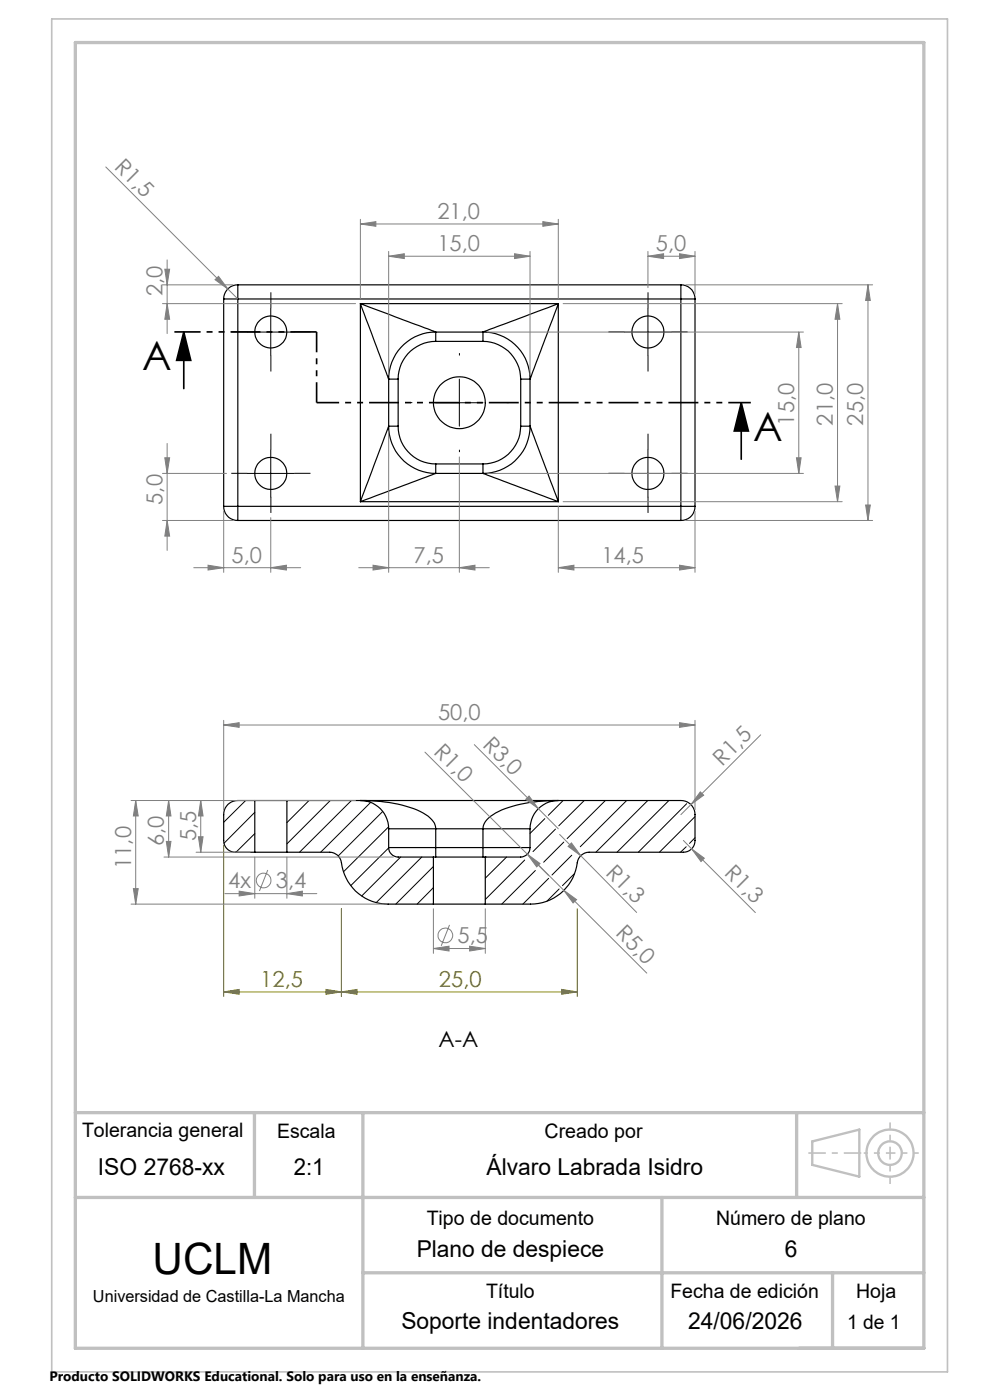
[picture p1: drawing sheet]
<svg xmlns="http://www.w3.org/2000/svg" width="210mm" height="297mm" viewBox="0 0 210 297" stroke-linecap="round" stroke-linejoin="round" font-family="sans-serif">
<g fill="none" stroke="#000" stroke-width=".25">
<path d="M47.4 63.4h3M47.4 63.4v44M50.4 60.4a2.99 2.99 0 0 0-3 3M50.4 60.4v3M50.4 63.4v44M50.4 63.4h94M50.4 60.4h94M76.4 64.4l6 16M76.4 64.4l16 6M76.4 64.4h42M76.4 64.4v42M92.4 70.4a10 10 0 0 0-10 10"/>
<path d="M92.4 72.4a8 8 0 0 0-7.9 8M92.4 70.4v2M92.4 70.4h10M92.4 72.4h10M102.4 70.4a10 10 0 0 1 10 10M102.4 72.4a8 8 0 0 1 8.1 8M102.4 70.4v2M118.4 64.4l-16 6M118.4 64.4l-6 16M118.4 64.4v42M144.4 63.4h3M144.4 60.4a2.99 2.99 0 0 1 3 3"/>
<path d="M144.4 60.4v3M144.4 63.4v44M147.4 63.4v44M82.4 90.4a10 10 0 0 0 10 10M82.4 90.4l-6 16M82.4 80.4h2.1M82.4 90.4h2.1M82.4 80.4v10M84.5 90.4a8 8 0 0 0 7.9 8M84.5 80.4v10M92.4 98.4v2M92.4 98.4h10"/>
<path d="M102.4 98.4v2M110.5 80.4h1.9M110.5 90.4h1.9M110.5 90.4a8 8 0 0 1-8.1 8M110.5 80.4v10M112.4 90.4a10 10 0 0 1-10 10M112.4 90.4l6 16M112.4 80.4v10M47.4 107.4h3M47.4 107.4a2.99 2.99 0 0 0 3 3M50.4 107.4v3M50.4 107.4h94"/>
<path d="M50.4 110.4h94M76.4 106.4h42M92.4 100.4l-16 6M92.4 100.4h10M102.4 100.4l16 6M144.4 107.4h3M144.4 107.4v3M147.4 107.4a2.92 2.92 0 0 1-3 3M54 169.8h6.9M54 169.8h-3.6a2.95 2.95 0 0 0-3 3v5.5a2.45 2.45 0 0 0 2.6 2.5h4M54 169.8v11M60.9 169.8h83.5a2.9 2.9 0 0 1 3 3v5.5a2.45 2.45 0 0 1-2.4 2.5h-20a2.77 2.77 0 0 0-2.7 3.1 9.9 9.9 0 0 1-9.8 7.9h-9.6"/>
<path d="M60.9 169.8v11M82.4 175.8a6 6 0 0 0-6-6 29.5 29.5 0 0 1 13.3 2.7 4.4 4.4 0 0 1 2.7 3.3M82.4 179.8a2.05 2.05 0 0 0 2.1 2h7.4M82.4 179.8h10M82.4 175.8h10M82.4 175.8v4M92.4 179.8v2M92.4 175.8v4M92.4 179.8h10M92.4 175.8h10M102.4 175.8a4.1 4.1 0 0 1 2.7-3.3 28.5 28.5 0 0 1 13.3-2.7 6 6 0 0 0-6 6M102.4 179.8h10"/>
<path d="M102.4 179.8v2M102.4 175.8h10M102.4 175.8v4M112.4 179.8a1.99 1.99 0 0 1-1.9 2h-7.6M112.4 175.8v4M54 180.8h6.9M60.9 180.8h9.1a2.48 2.48 0 0 1 2.4 2.2 9.9 9.9 0 0 0 9.9 8.8h9.6M91.9 191.8h11M91.9 181.8h11M91.9 181.8v10M102.9 181.8v10"/>
<circle cx="57.4" cy="70.4" r="3.4"/>
<circle cx="137.4" cy="70.4" r="3.4"/>
<circle cx="97.4" cy="85.4" r="5.5"/>
<circle cx="57.4" cy="100.4" r="3.4"/>
<circle cx="137.4" cy="100.4" r="3.4"/>
</g>
<g fill="none" stroke="#000" stroke-width=".21">
<path d="M52.5 70.4h9.9M57.4 65.4v10M132.4 70.4h10.1M137.4 65.4v10M57.4 95.4v10M92.4 85.4h10M97.4 80.4v10M137.4 95.4v10M52.5 100.4h9.9M132.4 100.4h10.1M52.1 169.8l-4.7 4.6M54 172.3l-6.5 6.6"/>
<path d="M54 176.8l-3.9 4M61.1 169.8l-.2 .2M65.5 169.8l-4.6 4.7M70.1 169.8l-9.2 9.2M74.5 169.8l-11 11M78.6 170.2l-10.6 10.6M81.2 172.2l-9.4 9.4M82.4 175.4l-9.6 9.6M82.4 179.9l-8 8M115.6 173.7l-3.2 3.1M117.8 175.9l-4.7 4.8M119.5 169.8l-3.2 3.2"/>
<path d="M119.6 178.6l-4.3 4.3M123.9 169.8l-5.4 5.4M128.4 169.8l-8.1 8.1M132.9 169.8l-9.8 9.8M137.4 169.8l-11 11M141.9 169.8l-11 11M145.6 179.6l-1.2 1.2M145.7 170.5l-10.3 10.3M147.4 173.2l-7.5 7.6M147.4 177.7l-1.1 1.2M85 181.8l-8.3 8.3M89.5 181.8l-9.7 9.7"/>
<path d="M91.9 183.8l-7.9 8M91.9 188.3l-3.4 3.5M102.9 181.8h.1M107.5 181.8l-4.6 4.5M111.3 182.5l-8.4 8.3M113.6 184.7l-7.2 7.1M116.4 186.3l-5.5 5.5M118.6 188.6l-2.6 2.6M121.3 181.4l-4.2 4.2M121.9 185.3l-2.6 2.6"/>
</g>
<g fill="none" stroke="#808080" stroke-width=".21">
<path d="M22.4 35.4l28 28M35 57.1h1l-.5 3.3zM35.5 55.1v15.7M45.6 59.3l.8-.7 1.9 2.7zM76.4 47.5l3.3-.5v1zM76.4 46.5v16.9M76.4 47.5h42M82.4 54.4l3.4-.6v1.1zM82.4 53.3v26.1M82.4 54.4h30M109.1 53.8l3.3 .6-3.3 .5zM112.4 53.3v26.1"/>
<path d="M115.1 47l3.3 .5-3.3 .5zM118.4 46.5v16.9M137.4 54.4l3.4-.6v1.1zM137.4 54.4h10M137.4 53.3v7.7M144.1 53.8l3.3 .6-3.3 .5zM147.4 53.3v9.1M34.5 64.4h40.9M34.5 60.4h14.9M35.5 64.4l.5 3.3h-1zM103.4 70.4h67M119.5 64.4h59.1"/>
<path d="M145.5 60.4h39.6M169.4 70.4l.5 3.3h-1zM169.4 70.4v30M177.7 64.4l.5 3.3h-1.1zM177.7 64.4v42M184.1 60.4l.5 3.3h-1zM184.1 60.4v50M35 97.1h1l-.5 3.3zM35.5 94.1v22.7M82.4 91.4v30M97.4 96.9v24.5M168.9 97.1h1l-.5 3.3z"/>
<path d="M34.5 100.4h13.5M34.5 110.4h14.9M35.5 110.4l.5 3.3h-1zM44.1 119.9l3.3 .5-3.3 .5zM47.4 108.4v13M57.4 109.8v11.6M79.1 119.9l3.3 .5-3.3 .5zM103.4 100.4h67M118.4 107.4v14M119.5 106.4h59.1M144.1 119.9l3.3 .5-3.3 .5zM145.5 110.4h39.6"/>
<path d="M147.4 108.4v13M177.1 103.1h1.1l-.5 3.3zM183.6 107.1h1l-.5 3.3zM41.1 120.4h22.7M57.4 120.4l3.3-.5v1zM76.1 120.4h27.7M97.4 120.4l3.4-.5v1zM118.4 120.4l3.3-.5v1zM118.4 120.4h29M47.4 153.8l3.3-.5v1zM47.4 152.8v19M47.4 153.8h100"/>
<path d="M90.1 159.6l26.2 26.1M100.6 158l13.6 13.6M144.1 153.3l3.3 .5-3.3 .5zM147.4 152.8v19M161.4 155.9l-17 16.9M27.8 169.8h47.6M28.8 169.8l.5 3.3h-1zM28.8 169.8v22M35.3 178.5h1l-.5 3.3zM35.8 169.8l.5 3.3h-1zM35.8 169.8v12M42.1 177.5h1l-.5 3.3z"/>
<path d="M42.6 169.8l.5 3.3h-1zM42.6 169.8v11M111.5 169.6l.7-.7 2 2.7zM114.2 171.6l4.2 4.2M118.7 177l4.5 4.5M121.2 178.8l2 2.7-2.7-1.9zM145 178.3l1.7 1.8M148.6 168l.7 .7-2.7 2zM27.8 191.8h53.6M28.3 188.5h1l-.5 3.3zM34.8 181.8h48.6M41.6 180.8h11.5"/>
<path d="M47.7 189.6h19.5M50.7 189.1l3.3 .5-3.3 .5zM54 181.8v8.8M56.8 184.6l-1.8 4.4M60.9 189.6l3.2-.5v1zM60.9 181.8v8.8M91.9 192.8v9.4M95.4 196.2l-1.8 4.5M102.9 192.8v9.4M111.9 181.2l2.6 2-.7 .7zM112.5 181.8l7.1 7.1M119.6 188.9l2.7 1.9-.7 .8z"/>
<path d="M119.6 188.9l17.6 17.5M123.2 181.5l11.8 12.1M146.7 180.1l2.7 2-.7 .7zM146.7 180.1l13.5 13.5M91.9 201.2l3.3-.5v1.1zM91.9 201.2h11M99.6 200.7l3.3 .5-3.3 .6z"/>
<circle cx="55.9" cy="186.8" r="1.55"/>
<circle cx="94.5" cy="198.4" r="1.56"/>
</g>
<path d="M39 70.4l1.5 6h-3zM39 70.4v12M157.2 85.4l1.5 6h-2.9zM157.2 85.4v12" fill="none" stroke="#000" stroke-width=".35"/>
<path d="M47.4 179.3v32.1M72.4 192.8v18.6M122.4 192.8v18.6M47.4 210.4l3.3-.5v1zM47.4 210.4h75M69.1 209.9l3.3 .5-3.3 .5zM72.4 210.4l3.3-.5v1zM119.1 209.9l3.3 .5-3.3 .5z" fill="none" stroke="#808000" stroke-width=".21"/>
<g fill="none" stroke="#c0c0c0" stroke-width=".5">
<path d="M172.3 242.1l10-2.5v10l-10-2.5z"/>
<circle cx="188.8" cy="244.6" r="2.49"/>
<circle cx="188.8" cy="244.6" r="5"/>
</g>
<g fill="none" stroke="#000" stroke-width=".21" stroke-dasharray="15.2 1.3 1.3 1.3" stroke-linecap="butt">
<path d="M52.5 70.4h-3.4M57.5 65.4v-3.4M57.5 75.4v3.4M62.5 70.4h3.4M97.5 75.4v-.5M132.5 70.4h-3.4M137.5 65.4v-3.4M137.5 75.4v3.4M142.5 70.4h3.4M57.5 95.4v-3.4M87.5 85.4h-.5M97.5 95.4v.5"/>
<path d="M107.5 85.4h.5M137.5 95.4v-3.4M52.5 100.4h-3.4M57.5 105.4v3.4M62.5 100.4h3.4M132.5 100.4h-3.4M137.5 105.4v3.4M142.5 100.4h3.4"/>
</g>
<path d="M37 70.4h30.2" fill="none" stroke="#000" stroke-width=".35" stroke-dasharray="6.3 1.3 1.3 1.3 1.3 1.3" stroke-dashoffset=".8" stroke-linecap="butt"/>
<path d="M67.2 70.4v15" fill="none" stroke="#000" stroke-width=".35" stroke-dasharray="6.3 1.3 1.3 1.3 1.3 1.3" stroke-dashoffset="2" stroke-linecap="butt"/>
<path d="M67.2 85.4h92.1" fill="none" stroke="#000" stroke-width=".35" stroke-dasharray="6.3 1.3 1.3 1.3 1.3 1.3" stroke-dashoffset="1.6" stroke-linecap="butt"/>
<path d="M188.8 244.6v-6.5M188.8 244.6v6.6" fill="none" stroke="#c0c0c0" stroke-width=".35" stroke-dasharray="15.2 1.3 1.3 1.3" stroke-dashoffset="13.9" stroke-linecap="butt"/>
<path d="M188.8 244.6h6.1" fill="none" stroke="#c0c0c0" stroke-width=".35" stroke-dasharray="15.2 1.3 1.3 1.3" stroke-dashoffset="14.1" stroke-linecap="butt"/>
<path d="M188.8 244.6h-5.6" fill="none" stroke="#c0c0c0" stroke-width=".35" stroke-dasharray="15.2 1.3 1.3 1.3" stroke-dashoffset="14.4" stroke-linecap="butt"/>
<path d="M182.7 244.6h-11.2" fill="none" stroke="#c0c0c0" stroke-width=".35" stroke-dasharray="15.2 1.3 1.3 1.3" stroke-dashoffset="11.5" stroke-linecap="butt"/>
<path d="M11 4h190v287h-190z" fill="none" stroke="#c0c0c0" stroke-width=".35"/>
<path d="M16 9h180v277h-180zM16 236h180M54 236v18M77 236v50M169 236v18M16 254h180M140.4 254v32M77 270h119M176.6 270v16" fill="none" stroke="#c0c0c0" stroke-width=".7"/>
<path d="M39 70.4l1.5 6h-3zM157.2 85.4l1.5 6h-2.9z" fill="#000"/>
<path d="M47.4 210.4l3.3-.5v1zM69.1 209.9l3.3 .5-3.3 .5zM72.4 210.4l3.3-.5v1zM119.1 209.9l3.3 .5-3.3 .5z" fill="#808000"/>
<g fill="#808080">
<path d="M45.6 59.3l.8-.7 1.9 2.7z"/>
<path d="M111.5 169.6l.7-.7 2 2.7z"/>
<path d="M111.9 181.2l2.6 2-.7 .7z"/>
<path d="M148.6 168l.7 .7-2.7 2z"/>
<path d="M121.2 178.8l2 2.7-2.7-1.9z"/>
<path d="M119.6 188.9l2.7 1.9-.7 .8z"/>
<path d="M146.7 180.1l2.7 2-.7 .7z"/>
<path d="M57.4 120.4l3.3-.5v1zM44.1 119.9l3.3 .5-3.3 .5zM97.4 120.4l3.4-.5v1zM79.1 119.9l3.3 .5-3.3 .5z"/>
<path d="M76.4 47.5l3.3-.5v1zM115.1 47l3.3 .5-3.3 .5zM82.4 54.4l3.4-.6v1.1zM109.1 53.8l3.3 .6-3.3 .5zM118.4 120.4l3.3-.5v1zM144.1 119.9l3.3 .5-3.3 .5zM137.4 54.4l3.4-.6v1.1zM144.1 53.8l3.3 .6-3.3 .5zM47.4 153.8l3.3-.5v1zM144.1 153.3l3.3 .5-3.3 .5zM50.7 189.1l3.3 .5-3.3 .5zM60.9 189.6l3.2-.5v1zM91.9 201.2l3.3-.5v1.1zM99.6 200.7l3.3 .5-3.3 .6z"/>
<path d="M35.5 64.4l.5 3.3h-1zM35 57.1h1l-.5 3.3zM42.1 177.5h1l-.5 3.3zM42.6 169.8l.5 3.3h-1zM35.3 178.5h1l-.5 3.3zM35.8 169.8l.5 3.3h-1z"/>
<path d="M177.1 103.1h1.1l-.5 3.3zM177.7 64.4l.5 3.3h-1.1z"/>
<path d="M169.4 70.4l.5 3.3h-1zM168.9 97.1h1l-.5 3.3zM35 97.1h1l-.5 3.3zM35.5 110.4l.5 3.3h-1zM184.1 60.4l.5 3.3h-1zM183.6 107.1h1l-.5 3.3zM28.8 169.8l.5 3.3h-1zM28.3 188.5h1l-.5 3.3z"/>
</g>
<text font-size="9.2" x="32.4" y="270.2">UCLM</text>
<g font-size="8.5">
<text x="30.1" y="78.6">A</text>
<text x="159.8" y="93.6">A</text>
</g>
<g font-size="4.9">
<text x="20.8" y="249.2">ISO 2768-xx</text>
<text x="62.3" y="249.2">2:1</text>
<text x="103.2" y="249.2">Álvaro Labrada Isidro</text>
<text x="88.4" y="266.8">Plano de despiece</text>
<text x="166.5" y="266.8">6</text>
<text x="85.2" y="282">Soporte indentadores</text>
<text x="146" y="282">24/06/2026</text>
</g>
<g font-size="4.7" fill="#808080">
<text x="24.1" y="35.6" transform="rotate(45 24.1 35.6)">R1,5</text>
<text x="92.8" y="46.5">21,0</text>
<text x="92.8" y="53.3">15,0</text>
<text x="139.1" y="53.3">5,0</text>
<text x="34.5" y="62.9" transform="rotate(-90 34.5 62.9)">2,0</text>
<text x="168.4" y="90.3" transform="rotate(-90 168.4 90.3)">15,0</text>
<text x="176.6" y="90.3" transform="rotate(-90 176.6 90.3)">21,0</text>
<text x="183.1" y="90.3" transform="rotate(-90 183.1 90.3)">25,0</text>
<text x="34.5" y="107.1" transform="rotate(-90 34.5 107.1)">5,0</text>
<text x="49.1" y="119.4">5,0</text>
<text x="87.7" y="119.4">7,5</text>
<text x="127.6" y="119.4">14,5</text>
<text x="92.9" y="152.8">50,0</text>
<text x="91.8" y="159.7" transform="rotate(45 91.8 159.7)">R1,0</text>
<text x="102.2" y="158.2" transform="rotate(45 102.2 158.2)">R3,0</text>
<text x="153.2" y="162.7" transform="rotate(-45 153.2 162.7)">R1,5</text>
<text x="34.8" y="179.5" transform="rotate(-90 34.8 179.5)">6,0</text>
<text x="41.6" y="178.5" transform="rotate(-90 41.6 178.5)">5,5</text>
<text x="27.8" y="184.3" transform="rotate(-90 27.8 184.3)">11,0</text>
<text x="128.3" y="185.4" transform="rotate(45 128.3 185.4)">R1,3</text>
<text x="153.5" y="185.4" transform="rotate(45 153.5 185.4)">R1,3</text>
<text x="48.4" y="188.5">4x</text>
<text x="58.5" y="188.5">3,4</text>
<text x="97.1" y="200.1">5,5</text>
<text x="130.4" y="198.2" transform="rotate(45 130.4 198.2)">R5,0</text>
</g>
<g font-size="4.7" fill="#808000">
<text x="55.2" y="209.4">12,5</text>
<text x="93.1" y="209.4">25,0</text>
</g>
<text font-size="4.7" x="93" y="222.1">A-A</text>
<g font-size="4.2">
<text x="17.4" y="241.3">Tolerancia general</text>
<text x="58.8" y="241.4">Escala</text>
<text x="115.5" y="241.4">Creado por</text>
<text x="90.5" y="259.8">Tipo de documento</text>
<text x="151.9" y="259.8">Número de plano</text>
<text x="103.1" y="275.4">Título</text>
<text x="142.2" y="275.4">Fecha de edición</text>
<text x="181.6" y="275.4">Hoja</text>
<text x="179.7" y="282">1 de 1</text>
</g>
<text font-size="3.5" x="19.7" y="276.2">Universidad de Castilla-La Mancha</text>
<text font-size="2.9" x="10.5" y="292.9">Producto SOLIDWORKS Educational. Solo para uso en la enseñanza.</text>
</svg>
